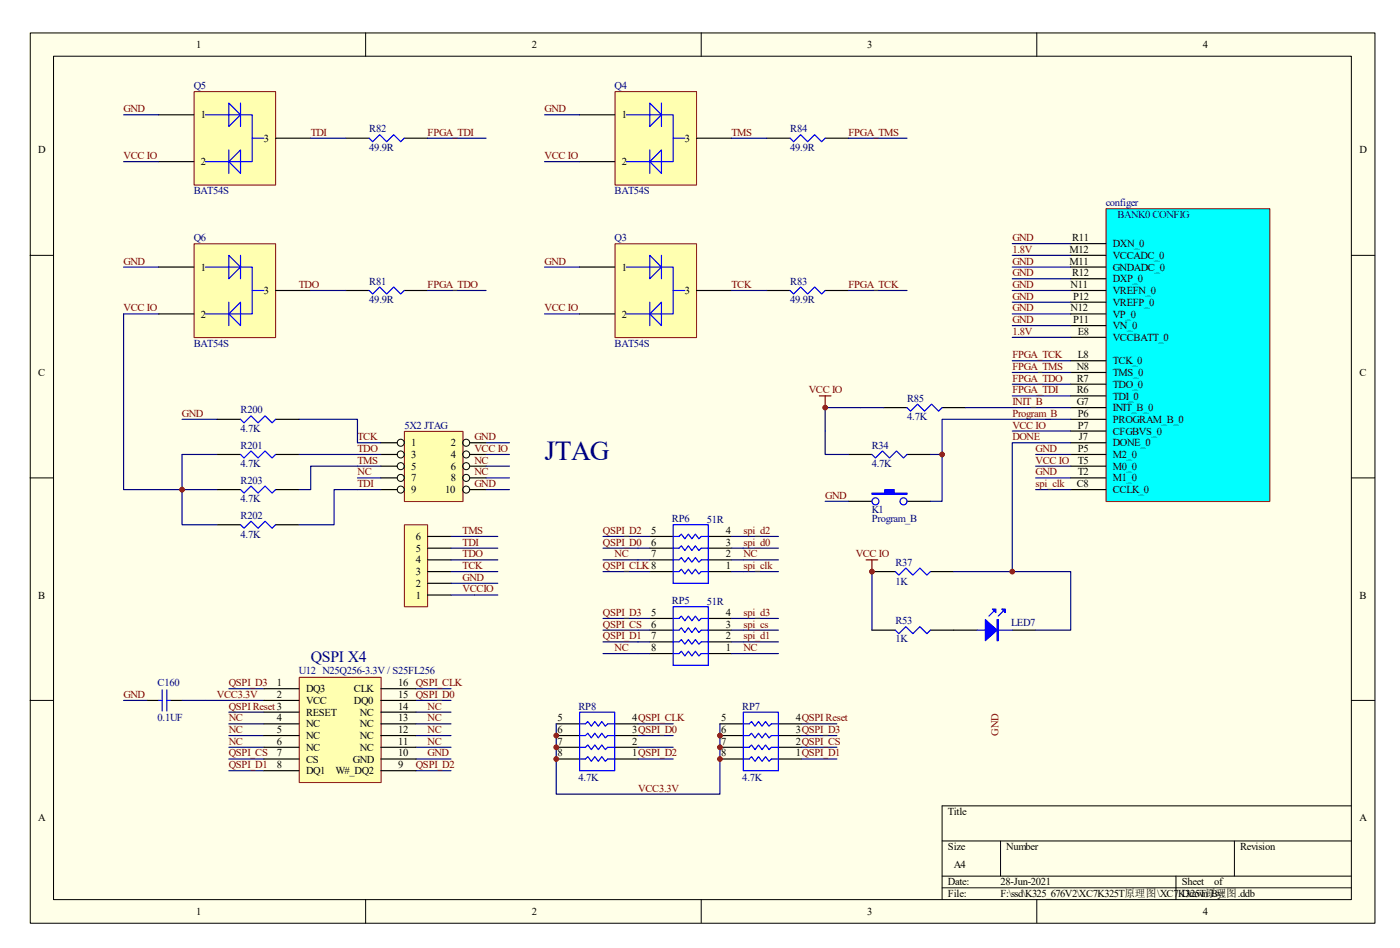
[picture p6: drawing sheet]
<svg xmlns="http://www.w3.org/2000/svg" width="166mm" height="112mm" viewBox="0 0 166 112" stroke-linecap="round" stroke-linejoin="round" font-family="sans-serif">
<path d="M3.5 3.9h159.3v105.3h-159.3z" fill-rule="evenodd" fill="#ffffe8"/>
<g fill="none" stroke="#000" stroke-width=".12">
<path d="M3.6 3.9h159.2v105.3h-159.2zM6.3 6.6h153.7v99.8h-153.7zM43.3 3.9v2.7M83 3.9v2.7M122.7 3.9v2.7M3.6 30.2h2.7M160 30.2h2.7M3.6 56.5h2.7M160 56.5h2.7M3.6 82.8h2.7M111.5 99.5h48.5M118.4 99.5v4.1"/>
<path d="M146.1 99.5v4.1M160 82.8h2.7M160 95.3h-48.5v11.1M43.3 106.4v2.7M83 106.4v2.7M111.5 103.6h48.5M111.5 105h48.5M122.7 106.4v2.7M139.2 103.6v2.8"/>
</g>
<path d="M130.9 24.7h19.4v34.6h-19.4z" fill-rule="evenodd" fill="#0ff"/>
<path d="M130.9 24.7h19.4v34.6h-19.4z" fill="none" stroke="#800000" stroke-width=".12"/>
<g fill="none" stroke="#000" stroke-width=".14">
<path d="M126.7 28.8h4.2M126.7 30.2h4.2M126.7 31.6h4.2M126.7 33h4.2M126.7 34.4h4.2M126.7 35.7h4.2M126.7 37.1h4.2M126.7 38.5h4.2M126.7 39.9h4.2M126.7 57.9h4.2M126.7 42.7h4.2M126.7 44h4.2"/>
<path d="M126.7 45.4h4.2M126.7 46.8h4.2M126.7 48.2h4.2M126.7 49.6h4.2M126.7 51h4.2M126.7 52.4h4.2M126.7 53.7h4.2M126.7 55.1h4.2M126.7 56.5h4.2"/>
</g>
<path d="M47.9 51h6.9v8.3h-6.9z" fill-rule="evenodd" fill="#ffffb0"/>
<path d="M47.9 51h6.9v8.3h-6.9z" fill="none" stroke="#800000" stroke-width=".12"/>
<g fill="none" stroke="#000" stroke-width=".12">
<circle cx="47.4" cy="53.7" r=".41"/>
<circle cx="47.4" cy="52.4" r=".41"/>
<circle cx="47.4" cy="55.1" r=".41"/>
<circle cx="47.4" cy="57.9" r=".41"/>
<circle cx="47.4" cy="56.5" r=".41"/>
<circle cx="55.2" cy="53.7" r=".42"/>
<circle cx="55.2" cy="52.4" r=".42"/>
<circle cx="55.2" cy="55.1" r=".42"/>
<circle cx="55.2" cy="57.9" r=".42"/>
<circle cx="55.2" cy="56.5" r=".42"/>
</g>
<g fill="none" stroke="#000" stroke-width=".14">
<path d="M45.1 52.4h1.9M45.1 53.7h1.9M45.1 55.1h1.9M45.1 56.5h1.9M45.1 57.9h1.9M55.6 52.4h1.9M55.6 53.7h1.9M55.6 55.1h1.9M55.6 56.5h1.9M55.6 57.9h1.9M76.9 67.6h2.8M76.9 66.2h2.8"/>
<path d="M76.9 64.8h2.8M76.9 63.4h2.8M76.9 77.3h2.8M76.9 75.9h2.8M76.9 74.5h2.8M76.9 73.1h2.8M83.8 67.6h2.8M83.8 66.2h2.8M83.8 64.8h2.8M83.8 63.4h2.8M83.8 77.3h2.8M83.8 75.9h2.8"/>
<path d="M83.8 74.5h2.8M83.8 73.1h2.8M65.8 89.8h2.8M65.8 88.4h2.8M65.8 87h2.8M65.8 85.6h2.8M72.8 89.8h2.7M72.8 88.4h2.7M72.8 87h2.7M72.8 85.6h2.7M85.2 89.8h2.8M85.2 88.4h2.8"/>
<path d="M85.2 87h2.8M85.2 85.6h2.8M92.1 89.8h2.8M92.1 88.4h2.8M92.1 87h2.8M92.1 85.6h2.8"/>
</g>
<g fill="none" stroke="#000080" stroke-width=".14">
<path d="M42.3 52.4h2.8M42.3 53.7h2.8M42.3 55.1h2.8M42.3 56.5h2.8M42.3 57.9h2.8M57.5 52.4h2.8M57.5 53.7h2.8M57.5 55.1h2.8M57.5 56.5h2.8M57.5 57.9h2.8M71.4 73.1h4.1M71.4 74.5h4.1"/>
<path d="M71.4 75.9h4.1M71.4 77.3h4.1M71.4 63.4h4.1M71.4 64.8h4.1M71.4 66.2h4.1M71.4 67.6h4.1M88 73.1h4.1M88 74.5h4.1M88 75.9h4.1M88 77.3h4.1M88 63.4h4.1M88 64.8h4.1"/>
<path d="M88 66.2h4.1M88 67.6h4.1M27.1 85.6h4.1M27.1 87h4.1M27.1 88.4h4.1M27.1 89.8h4.1M27.1 81.4h4.1M27.1 82.8h4.1M27.1 84.2h4.1M27.1 91.1h4.1M49.2 85.6h4.2M49.2 87h4.2"/>
<path d="M49.2 88.4h4.2M49.2 89.8h4.2M49.2 81.4h4.2M49.2 82.8h4.2M49.2 84.2h4.2M49.2 91.1h4.2M75.5 85.6h4.2M75.5 87h4.2M75.5 88.4h4.2M75.5 89.8h4.2M94.9 85.6h4.2M94.9 87h4.2"/>
<path d="M94.9 88.4h4.2M94.9 89.8h4.2"/>
</g>
<g fill="none" stroke="#00f" stroke-width=".14">
<path d="M79.7 67.6h.7l.3-.3 .4 .6 .4-.6 .4 .6 .4-.6 .4 .6 .3-.3h.8M79.7 66.2h.7l.3-.3 .4 .6 .4-.6 .4 .6 .4-.6 .4 .6 .3-.3h.8M79.7 64.8h.7l.3-.3 .4 .6 .4-.6 .4 .6 .4-.6 .4 .6 .3-.3h.8M79.7 63.4h.7l.3-.2 .4 .5 .4-.5 .4 .5 .4-.5 .4 .5 .3-.3h.8M79.7 62.1h4.1v6.9h-4.1zM79.7 77.3h.7l.3-.3 .4 .6 .4-.6 .4 .6 .4-.6 .4 .6 .3-.3h.8M79.7 75.9h.7l.3-.3 .4 .6 .4-.6 .4 .6 .4-.6 .4 .6 .3-.3h.8M79.7 74.5h.7l.3-.3 .4 .6 .4-.6 .4 .6 .4-.6 .4 .6 .3-.3h.8M79.7 73.1h.7l.3-.2 .4 .5 .4-.5 .4 .5 .4-.5 .4 .5 .3-.3h.8M79.7 71.7h4.1v7h-4.1zM68.6 89.8h.7l.3-.3 .4 .5 .4-.5 .4 .5 .4-.5 .5 .5 .2-.2h.9M68.6 88.4h.7l.3-.3 .4 .5 .4-.5 .4 .5 .4-.5 .5 .5 .2-.2h.9"/>
<path d="M68.6 87h.7l.3-.3 .4 .6 .4-.6 .4 .6 .4-.6 .5 .6 .2-.3h.9M68.6 85.6h.7l.3-.3 .4 .6 .4-.6 .4 .6 .4-.6 .5 .6 .2-.3h.9M68.6 84.2h4.2v6.9h-4.2zM88 89.8h.7l.3-.3 .4 .5 .4-.5 .4 .5 .4-.5 .4 .5 .3-.2h.8M88 88.4h.7l.3-.3 .4 .5 .4-.5 .4 .5 .4-.5 .4 .5 .3-.2h.8M88 87h.7l.3-.3 .4 .6 .4-.6 .4 .6 .4-.6 .4 .6 .3-.3h.8M88 85.6h.7l.3-.3 .4 .6 .4-.6 .4 .6 .4-.6 .4 .6 .3-.3h.8M88 84.2h4.1v6.9h-4.1z"/>
</g>
<path d="M35.4 80.1h9.7v12.4h-9.7z" fill-rule="evenodd" fill="#ffffb0"/>
<path d="M35.4 80.1h9.7v12.4h-9.7z" fill="none" stroke="#800000" stroke-width=".12"/>
<g fill="none" stroke="#000" stroke-width=".14">
<path d="M17.4 82.8h1.4M20.2 82.8h1.4M31.2 81.4h4.2M31.2 82.8h4.2M31.2 84.2h4.2M31.2 85.6h4.2M31.2 87h4.2M31.2 88.4h4.2M31.2 89.8h4.2M31.2 91.1h4.2M45.1 81.4h4.1M45.1 82.8h4.1"/>
<path d="M45.1 84.2h4.1M45.1 85.6h4.1M45.1 87h4.1M45.1 88.4h4.1M45.1 89.8h4.1M45.1 91.1h4.1"/>
</g>
<path d="M14.6 82.8h2.8M21.6 82.8h5.5M65.8 85.6v8.3h19.4v-8.3" fill="none" stroke="#000080" stroke-width=".14"/>
<path d="M18.8 82.8h.4M19.2 81.6v2.5M19.8 82.8h.4M19.8 81.6v2.5" fill="none" stroke="#00f" stroke-width=".14"/>
<path d="M72.8 28.8h9.7v11.1h-9.7z" fill-rule="evenodd" fill="#ffffb0"/>
<path d="M72.8 28.8h9.7v11.1h-9.7z" fill="none" stroke="#800000" stroke-width=".12"/>
<path d="M74.1 31.6h4.2M76.9 30.2l1.4 1.4-1.4 1.4zM76.9 35.7v2.8M78.3 35.7v2.8l-1.4-1.4zM78.3 31.6h1.4v5.5h-5.6M78.3 30.2v2.8M79.7 34.4h1.4" fill="none" stroke="#00f" stroke-width=".14"/>
<path d="M68.6 37.1h4.2M68.6 31.6h4.2M82.5 34.4h4.1" fill="none" stroke="#000" stroke-width=".14"/>
<path d="M72.8 10.8h9.7v11.1h-9.7z" fill-rule="evenodd" fill="#ffffb0"/>
<path d="M72.8 10.8h9.7v11.1h-9.7z" fill="none" stroke="#800000" stroke-width=".12"/>
<path d="M74.1 13.6h4.2M76.9 12.2l1.4 1.4-1.4 1.4zM76.9 19.1l1.4-1.4v2.8zM76.9 17.7v2.8M78.3 13.6h1.4v5.5h-5.6M78.3 12.2v2.8M79.7 16.3h1.4" fill="none" stroke="#00f" stroke-width=".14"/>
<path d="M68.6 19.1h4.2M68.6 13.6h4.2M82.5 16.3h4.1" fill="none" stroke="#000" stroke-width=".14"/>
<path d="M23 10.8h9.6v11.1h-9.6z" fill-rule="evenodd" fill="#ffffb0"/>
<path d="M23 10.8h9.6v11.1h-9.6z" fill="none" stroke="#800000" stroke-width=".12"/>
<path d="M24.3 13.6h4.2M27.1 12.2l1.4 1.4-1.4 1.4zM27.1 19.1l1.4-1.4v2.8zM27.1 17.7v2.8M28.5 13.6h1.4v5.5h-5.6M28.5 12.2v2.8M29.9 16.3h1.3" fill="none" stroke="#00f" stroke-width=".14"/>
<path d="M18.8 19.1h4.1M18.8 13.6h4.1M32.6 16.3h4.2" fill="none" stroke="#000" stroke-width=".14"/>
<path d="M23 28.8h9.6v11.1h-9.6z" fill-rule="evenodd" fill="#ffffb0"/>
<path d="M23 28.8h9.6v11.1h-9.6z" fill="none" stroke="#800000" stroke-width=".12"/>
<g fill="none" stroke="#00f" stroke-width=".14">
<path d="M43.7 16.3l.4 .5 .8-.9 .9 .9 .8-.9 .8 .9 .4-.5M93.5 16.3l.4 .5 .9-.9 .8 .9 .8-.9 .9 .9 .4-.5M24.3 31.6h4.2M27.1 30.2l1.4 1.4-1.4 1.4zM27.1 35.7v2.8M28.5 35.7v2.8l-1.4-1.4zM28.5 31.6h1.4v5.5h-5.6M28.5 30.2v2.8M29.9 34.4h1.3M43.7 34.4l.4 .4 .8-.9 .9 .9 .8-.9 .8 .9 .4-.4M93.5 34.4l.4 .4 .9-.9 .8 .9 .8-.9 .9 .9 .4-.4M28.5 49.6l.4 .4 .8-.8 .8 .8 .9-.8 .8 .8 .4-.4"/>
<path d="M28.5 53.7l.4 .5 .8-.9 .8 .9 .9-.9 .8 .9 .4-.5M28.5 57.9l.4 .4 .8-.8 .8 .8 .9-.8 .8 .8 .4-.4M28.5 62.1l.4 .4 .8-.9 .8 .9 .9-.9 .8 .9 .4-.4"/>
</g>
<g fill="none" stroke="#000" stroke-width=".14">
<path d="M40.9 16.3h2.8M47.8 16.3h2.8M90.8 16.3h2.7M97.7 16.3h2.7M18.8 37.1h4.1M18.8 31.6h4.1M32.6 34.4h4.2M40.9 34.4h2.8M47.8 34.4h2.8M90.8 34.4h2.7M97.7 34.4h2.7M25.7 49.6h2.8"/>
<path d="M25.7 53.7h2.8M25.7 57.9h2.8M32.6 49.6h2.8M32.6 53.7h2.8M32.6 57.9h2.8M25.7 62.1h2.8M32.6 62.1h2.8"/>
</g>
<g fill="none" stroke="#000080" stroke-width=".14">
<path d="M14.6 13.6h4.2M14.6 19.1h4.2M36.8 16.3h4.1M50.6 16.3h6.9M64.5 13.6h4.1M64.5 19.1h4.1M86.6 16.3h4.2M100.4 16.3h7M14.6 31.6h4.2M18.8 37.1h-4.2v20.8h11.1M36.8 34.4h4.1M50.6 34.4h6.9"/>
<path d="M64.5 31.6h4.1M64.5 37.1h4.1M86.6 34.4h4.2M100.4 34.4h7M21.6 49.6h4.1M25.7 53.7h-4.1v8.4h4.1M35.4 49.6h6.9v2.8M35.4 53.7h6.9M42.3 55.1h-5.5v2.8h-1.4M42.3 57.9h-2.8v4.2h-4.1"/>
</g>
<circle cx="21.6" cy="57.9" r=".28" fill="#800000"/>
<circle cx="21.6" cy="57.9" r=".28" fill="none" stroke="#800000" stroke-width=".12"/>
<path d="M119.8 42.7h6.9M119.8 44h6.9M119.8 45.4h6.9M119.8 46.8h6.9" fill="none" stroke="#000080" stroke-width=".14"/>
<circle cx="85.2" cy="89.8" r=".28" fill="#800000"/>
<circle cx="85.2" cy="89.8" r=".28" fill="none" stroke="#800000" stroke-width=".12"/>
<circle cx="85.2" cy="88.4" r=".28" fill="#800000"/>
<circle cx="85.2" cy="88.4" r=".28" fill="none" stroke="#800000" stroke-width=".12"/>
<circle cx="85.2" cy="87" r=".28" fill="#800000"/>
<circle cx="85.2" cy="87" r=".28" fill="none" stroke="#800000" stroke-width=".12"/>
<circle cx="65.8" cy="89.8" r=".28" fill="#800000"/>
<circle cx="65.8" cy="89.8" r=".28" fill="none" stroke="#800000" stroke-width=".12"/>
<circle cx="65.8" cy="88.4" r=".28" fill="#800000"/>
<circle cx="65.8" cy="88.4" r=".28" fill="none" stroke="#800000" stroke-width=".12"/>
<circle cx="65.8" cy="87" r=".28" fill="#800000"/>
<circle cx="65.8" cy="87" r=".28" fill="none" stroke="#800000" stroke-width=".12"/>
<g fill="none" stroke="#000080" stroke-width=".14">
<path d="M119.8 28.8h6.9M119.8 30.2h6.9M119.8 31.6h6.9M119.8 33h6.9M119.8 34.4h6.9M119.8 35.7h6.9M119.8 37.1h6.9M119.8 38.5h6.9M119.8 39.9h6.9M101.8 48.2h2.8M114.3 48.2h12.4M75.5 63.4h1.4"/>
<path d="M75.5 64.8h1.4M75.5 66.2h1.4M75.5 67.6h1.4M75.5 77.3h1.4M75.5 75.9h1.4M75.5 74.5h1.4M75.5 73.1h1.4M86.6 63.4h1.4M86.6 64.8h1.4M86.6 66.2h1.4M86.6 67.6h1.4M86.6 77.3h1.4"/>
<path d="M86.6 75.9h1.4M86.6 74.5h1.4M86.6 73.1h1.4"/>
</g>
<path d="M100.4 53.7h2.8M100.4 59.3h2.8M104.6 48.2h2.8M107.4 53.7h2.7M107.4 59.3h2.7M111.5 48.2h2.8" fill="none" stroke="#000" stroke-width=".14"/>
<path d="M103.2 53.7l.4 .5 .9-.9 .8 .9 .8-.9 .9 .9 .4-.5M107.4 48.2l.4 .4 .8-.8 .8 .8 .9-.8 .8 .8 .4-.4" fill="none" stroke="#00f" stroke-width=".14"/>
<path d="M103.2 58.3h1.5v-.4h1.1v.4h1.6v.2h-4.2z" fill-rule="evenodd" fill="#00f"/>
<g fill="none" stroke="#00f" stroke-width=".14">
<path d="M103.2 58.3h1.5v-.4h1.1v.4h1.6v.2h-4.2z"/>
<circle cx="103.6" cy="59.3" r=".42"/>
<circle cx="107" cy="59.3" r=".42"/>
</g>
<path d="M97 46.8h1.4M97.7 46.8v1.4" fill="none" stroke="#800000" stroke-width=".14"/>
<path d="M110.1 53.7h1.4M126.7 49.6h-15.2v9.7h-1.4" fill="none" stroke="#000080" stroke-width=".14"/>
<circle cx="111.5" cy="53.7" r=".28" fill="#800000"/>
<circle cx="111.5" cy="53.7" r=".28" fill="none" stroke="#800000" stroke-width=".12"/>
<path d="M97.7 59.3h2.7M101.8 48.2h-4.1v5.5h2.7" fill="none" stroke="#000080" stroke-width=".14"/>
<circle cx="97.7" cy="48.2" r=".28" fill="#800000"/>
<circle cx="97.7" cy="48.2" r=".28" fill="none" stroke="#800000" stroke-width=".12"/>
<path d="M119.8 51h6.9" fill="none" stroke="#000080" stroke-width=".14"/>
<path d="M103.2 67.6h2.8M103.2 74.5h2.8M110.1 67.6h2.8M110.1 74.5h5.6M119.8 74.5h2.8" fill="none" stroke="#000" stroke-width=".14"/>
<path d="M106 67.6l.4 .4 .8-.8 .9 .8 .8-.8 .8 .8 .4-.4M106 74.5l.4 .4 .8-.8 .9 .8 .8-.8 .8 .8 .4-.4M115.7 74.5h4.1M117.6 72.3l-.5 .6M118.7 72.3l-.5 .6" fill="none" stroke="#00f" stroke-width=".14"/>
<path d="M116.6 73.3l1.4 1.2-1.4 1.3z" fill="#00f"/>
<path d="M116.6 73.3l1.4 1.2-1.4 1.3zM118 73.3h.2v2.5h-.2zM118.1 73.3v2.5" fill="none" stroke="#00f" stroke-width=".14"/>
<path d="M118.6 72h.4v.4z" fill="#00f"/>
<path d="M118.6 72h.4v.4z" fill="none" stroke="#00f" stroke-width=".14"/>
<path d="M117.5 72h.4v.4z" fill="#00f"/>
<path d="M117.5 72h.4v.4z" fill="none" stroke="#00f" stroke-width=".14"/>
<path d="M126.7 52.4h-6.9v15.2M103.2 67.6v6.9M112.9 67.6h13.8v6.9h-4.1" fill="none" stroke="#000080" stroke-width=".14"/>
<circle cx="119.8" cy="67.6" r=".28" fill="#800000"/>
<circle cx="119.8" cy="67.6" r=".28" fill="none" stroke="#800000" stroke-width=".12"/>
<path d="M102.5 66.2h1.4M103.2 66.2v1.4" fill="none" stroke="#800000" stroke-width=".14"/>
<circle cx="103.2" cy="67.6" r=".28" fill="#800000"/>
<circle cx="103.2" cy="67.6" r=".28" fill="none" stroke="#800000" stroke-width=".12"/>
<path d="M122.6 56.5h4.1M122.6 55.1h4.1M122.6 53.7h4.1M122.6 57.9h4.1" fill="none" stroke="#000080" stroke-width=".14"/>
<path d="M47.9 62.1h2.7v9.7h-2.7z" fill-rule="evenodd" fill="#ffffb0"/>
<path d="M47.9 62.1h2.7v9.7h-2.7z" fill="none" stroke="#800000" stroke-width=".12"/>
<path d="M50.6 70.4h2.8M50.6 69h2.8M50.6 67.6h2.8M50.6 66.2h2.8M50.6 64.8h2.8M50.6 63.4h2.8" fill="none" stroke="#000" stroke-width=".14"/>
<path d="M53.4 70.4h5.5M53.4 69h5.5M53.4 67.6h5.5M53.4 66.2h5.5M53.4 64.8h5.5M53.4 63.4h5.5" fill="none" stroke="#000080" stroke-width=".14"/>
<text font-size="3.3" fill="#000080" x="64.5" y="54.4">JTAG</text>
<text font-size="1.9" fill="#000080" x="36.8" y="78.2">QSPI X4</text>
<g font-size="1.3">
<text x="23.2" y="5.7">1</text>
<text x="62.9" y="5.7">2</text>
<text x="102.6" y="5.7">3</text>
<text x="142.4" y="5.7">4</text>
<text x="23.8" y="14">1</text>
<text x="31.2" y="16.8">3</text>
<text x="73.6" y="14">1</text>
<text x="81.1" y="16.8">3</text>
<text x="4.5" y="18.1">D</text>
<text x="23.8" y="19.5">2</text>
<text x="73.6" y="19.5">2</text>
<text x="160.9" y="18.1">D</text>
<text x="126.6" y="29.9">M12</text>
<text x="126.9" y="28.5">R11</text>
<text x="131.7" y="29.2">DXN_0</text>
<text x="23.8" y="32">1</text>
<text x="31.2" y="34.8">3</text>
<text x="73.6" y="32">1</text>
<text x="81.1" y="34.8">3</text>
<text x="126.6" y="31.3">M11</text>
<text x="126.7" y="34.1">N11</text>
<text x="126.9" y="32.7">R12</text>
<text x="127" y="35.4">P12</text>
<text x="131.7" y="30.6">VCCADC_0</text>
<text x="131.7" y="32">GNDADC_0</text>
<text x="131.7" y="33.4">DXP_0</text>
<text x="131.7" y="34.8">VREFN_0</text>
<text x="23.8" y="37.6">2</text>
<text x="73.6" y="37.6">2</text>
<text x="126.7" y="36.8">N12</text>
<text x="127" y="38.2">P11</text>
<text x="127.6" y="39.6">E8</text>
<text x="131.7" y="36.2">VREFP_0</text>
<text x="131.7" y="37.6">VP_0</text>
<text x="131.7" y="38.9">VN_0</text>
<text x="131.7" y="40.3">VCCBATT_0</text>
<text x="4.5" y="44.5">C</text>
<text x="127.5" y="43.8">N8</text>
<text x="127.5" y="45.1">R7</text>
<text x="127.5" y="46.5">R6</text>
<text x="127.5" y="47.9">G7</text>
<text x="127.6" y="42.4">L8</text>
<text x="131.7" y="43.1">TCK_0</text>
<text x="131.7" y="44.5">TMS_0</text>
<text x="131.7" y="45.8">TDO_0</text>
<text x="131.7" y="47.2">TDI_0</text>
<text x="160.9" y="44.5">C</text>
<text x="48.7" y="52.7">1</text>
<text x="53.4" y="52.7">2</text>
<text x="127.6" y="49.3">P6</text>
<text x="127.6" y="50.7">P7</text>
<text x="127.6" y="53.5">P5</text>
<text x="127.7" y="52.1">J7</text>
<text x="131.7" y="48.6">INIT_B_0</text>
<text x="131.7" y="50">PROGRAM_B_0</text>
<text x="131.7" y="51.4">CFGBVS_0</text>
<text x="131.7" y="52.7">DONE_0</text>
<text x="48.7" y="54.1">3</text>
<text x="48.7" y="55.5">5</text>
<text x="48.7" y="56.9">7</text>
<text x="48.7" y="58.3">9</text>
<text x="52.7" y="58.3">10</text>
<text x="53.4" y="54.1">4</text>
<text x="53.4" y="55.5">6</text>
<text x="53.4" y="56.9">8</text>
<text x="127.5" y="57.6">C8</text>
<text x="127.6" y="54.9">T5</text>
<text x="127.6" y="56.2">T2</text>
<text x="131.7" y="58.3">CCLK_0</text>
<text x="131.7" y="54.1">M2_0</text>
<text x="131.7" y="55.5">M0_0</text>
<text x="131.7" y="56.9">M1_0</text>
<text x="49.2" y="65.2">5</text>
<text x="49.2" y="63.8">6</text>
<text x="77.1" y="65.9">7</text>
<text x="77.1" y="64.6">6</text>
<text x="77.1" y="63.2">5</text>
<text x="85.9" y="65.9">2</text>
<text x="85.9" y="64.6">3</text>
<text x="85.9" y="63.2">4</text>
<text x="4.5" y="70.8">B</text>
<text x="49.2" y="70.8">1</text>
<text x="49.2" y="69.4">2</text>
<text x="49.2" y="68">3</text>
<text x="49.2" y="66.6">4</text>
<text x="85.9" y="67.3">1</text>
<text x="160.9" y="70.8">B</text>
<text x="77.1" y="77">8</text>
<text x="77.1" y="75.6">7</text>
<text x="77.1" y="74.3">6</text>
<text x="77.1" y="72.9">5</text>
<text x="85.9" y="77">1</text>
<text x="85.9" y="75.6">2</text>
<text x="85.9" y="74.3">3</text>
<text x="85.9" y="72.9">4</text>
<text x="32.8" y="81.2">1</text>
<text x="32.8" y="82.6">2</text>
<text x="36.2" y="81.9">DQ3</text>
<text x="36.2" y="83.2">VCC</text>
<text x="41.9" y="83.2">DQ0</text>
<text x="41.9" y="81.9">CLK</text>
<text x="47.1" y="83.9">14</text>
<text x="47.1" y="82.6">15 QSPI_D0</text>
<text x="47.1" y="81.2">16 QSPI_CLK</text>
<text x="32.8" y="85.3">4</text>
<text x="32.8" y="86.7">5</text>
<text x="32.8" y="88.1">6</text>
<text x="32.8" y="89.5">7</text>
<text x="36.2" y="84.6">RESET</text>
<text x="36.2" y="86">NC</text>
<text x="36.2" y="87.4">NC</text>
<text x="36.2" y="88.8">NC</text>
<text x="42.6" y="88.8">NC</text>
<text x="42.6" y="87.4">NC</text>
<text x="42.6" y="86">NC</text>
<text x="42.6" y="84.6">NC</text>
<text x="47.1" y="89.5">10</text>
<text x="47.1" y="88.1">11</text>
<text x="47.1" y="86.7">12</text>
<text x="47.1" y="85.3">13</text>
<text x="66" y="89.5">8</text>
<text x="66" y="88.1">7</text>
<text x="66" y="86.7">6</text>
<text x="66" y="85.3">5</text>
<text x="74.8" y="89.5">1QSPI_D2</text>
<text x="74.8" y="88.1">2</text>
<text x="74.8" y="86.7">3QSPI_D0</text>
<text x="74.8" y="85.3">4QSPI_CLK</text>
<text x="85.4" y="89.5">8</text>
<text x="85.4" y="88.1">7</text>
<text x="85.4" y="86.7">6</text>
<text x="85.4" y="85.3">5</text>
<text x="94.2" y="89.5">1QSPI_D1</text>
<text x="94.2" y="88.1">2QSPI_CS</text>
<text x="94.2" y="86.7">3QSPI_D3</text>
<text x="94.2" y="85.3">4QSPI Reset</text>
<text x="32.8" y="90.8">8</text>
<text x="36.2" y="90.2">CS</text>
<text x="36.2" y="91.6">DQ1</text>
<text x="39.7" y="91.6">W#_DQ2</text>
<text x="41.8" y="90.2">GND</text>
<text x="47.1" y="90.8">9</text>
<text x="4.5" y="97.1">A</text>
<text x="112.2" y="96.4">Title</text>
<text x="112.2" y="100.5">Size</text>
<text x="119.1" y="100.5">Number</text>
<text x="146.8" y="100.5">Revision</text>
<text x="160.9" y="97.1">A</text>
<text x="112.2" y="104.7">Date:</text>
<text x="112.2" y="106.1">File:</text>
<text x="112.9" y="102.6">A4</text>
<text x="118.4" y="104.7">28-Jun-2021</text>
<text x="118.4" y="106.1">F:\ssd\K325_676V2\XC7K325T原理图\XC7</text>
<text x="139.5" y="106.1">KD3r2a5wn By:</text>
<text x="139.9" y="104.7">Sheet</text>
<text x="142" y="106.1">T原理图.ddb</text>
<text x="143.7" y="104.7">of</text>
<text x="23.2" y="108.2">1</text>
<text x="62.9" y="108.2">2</text>
<text x="102.6" y="108.2">3</text>
<text x="142.4" y="108.2">4</text>
</g>
<g font-size="1.3" fill="#000080">
<text x="22.9" y="10.5">Q5</text>
<text x="72.8" y="10.5">Q4</text>
<text x="43.7" y="15.7">R82</text>
<text x="43.7" y="17.9">49.9R</text>
<text x="93.5" y="15.7">R84</text>
<text x="93.5" y="17.9">49.9R</text>
<text x="22.9" y="23">BAT54S</text>
<text x="72.8" y="23">BAT54S</text>
<text x="22.9" y="28.5">Q6</text>
<text x="72.8" y="28.5">Q3</text>
<text x="130.9" y="24.4">configer</text>
<text x="132.3" y="25.7">BANK0 CONFIG</text>
<text x="43.7" y="33.7">R81</text>
<text x="43.7" y="35.9">49.9R</text>
<text x="93.5" y="33.7">R83</text>
<text x="93.5" y="35.9">49.9R</text>
<text x="22.9" y="41">BAT54S</text>
<text x="72.8" y="41">BAT54S</text>
<text x="107.4" y="47.5">R85</text>
<text x="28.5" y="48.9">R200</text>
<text x="28.5" y="51.1">4.7K</text>
<text x="28.5" y="53">R201</text>
<text x="47.9" y="50.7">5X2 JTAG</text>
<text x="103.2" y="53">R34</text>
<text x="107.4" y="49.7">4.7K</text>
<text x="28.5" y="55.2">4.7K</text>
<text x="28.5" y="57.2">R203</text>
<text x="28.5" y="59.4">4.7K</text>
<text x="103.2" y="55.2">4.7K</text>
<text x="28.5" y="61.3">R202</text>
<text x="28.5" y="63.6">4.7K</text>
<text x="79.5" y="61.8">RP6</text>
<text x="83.7" y="61.9">51R</text>
<text x="103.2" y="60.7">K1</text>
<text x="103.2" y="61.8">Program_B</text>
<text x="79.5" y="71.5">RP5</text>
<text x="83.7" y="71.6">51R</text>
<text x="106" y="66.9">R37</text>
<text x="106" y="69.1">1K</text>
<text x="106" y="73.8">R53</text>
<text x="106" y="75.9">1K</text>
<text x="119.7" y="74.1">LED7</text>
<text x="18.7" y="81.2">C160</text>
<text x="35.4" y="79.8">U12 N25Q256-3.3V / S25FL256</text>
<text x="68.5" y="83.9">RP8</text>
<text x="87.9" y="83.9">RP7</text>
<text x="18.7" y="85.3">0.1UF</text>
<text x="68.5" y="92.4">4.7K</text>
<text x="87.9" y="92.4">4.7K</text>
</g>
<g font-size="1.3" fill="#800000">
<text x="14.6" y="13.3">GND</text>
<text x="36.8" y="16">TDI</text>
<text x="50.6" y="16">FPGA_TDI</text>
<text x="64.5" y="13.3">GND</text>
<text x="86.6" y="16">TMS</text>
<text x="100.4" y="16">FPGA_TMS</text>
<text x="14.6" y="18.8">VCC IO</text>
<text x="64.5" y="18.8">VCC IO</text>
<text x="119.8" y="28.5">GND</text>
<text x="119.8" y="29.9">1.8V</text>
<text x="14.6" y="31.3">GND</text>
<text x="35.4" y="34.1">TDO</text>
<text x="50.6" y="34.1">FPGA_TDO</text>
<text x="64.5" y="31.3">GND</text>
<text x="86.6" y="34.1">TCK</text>
<text x="100.4" y="34.1">FPGA_TCK</text>
<text x="119.8" y="31.3">GND</text>
<text x="119.8" y="32.7">GND</text>
<text x="119.8" y="34.1">GND</text>
<text x="119.8" y="35.4">GND</text>
<text x="14.6" y="36.8">VCC IO</text>
<text x="64.5" y="36.8">VCC IO</text>
<text x="119.8" y="36.8">GND</text>
<text x="119.8" y="38.2">GND</text>
<text x="119.8" y="39.6">1.8V</text>
<text x="95.7" y="46.5">VCC IO</text>
<text x="119.8" y="42.4">FPGA_TCK</text>
<text x="119.8" y="43.8">FPGA_TMS</text>
<text x="119.8" y="45.1">FPGA_TDO</text>
<text x="119.8" y="46.5">FPGA_TDI</text>
<text x="119.8" y="47.9">INIT_B</text>
<text x="21.5" y="49.3">GND</text>
<text x="42.3" y="52.1">TCK</text>
<text x="42.3" y="53.5">TDO</text>
<text x="56.2" y="52.1">GND</text>
<text x="56.2" y="53.5">VCC IO</text>
<text x="119.8" y="49.3">Program_B</text>
<text x="119.8" y="50.7">VCC IO</text>
<text x="119.8" y="52.1">DONE</text>
<text x="122.6" y="53.5">GND</text>
<text x="42.3" y="54.9">TMS</text>
<text x="42.3" y="56.2">NC</text>
<text x="42.3" y="57.6">TDI</text>
<text x="56.2" y="57.6">GND</text>
<text x="56.2" y="54.9">NC</text>
<text x="56.2" y="56.2">NC</text>
<text x="97.7" y="59">GND</text>
<text x="122.6" y="56.2">GND</text>
<text x="122.6" y="54.9">VCC IO</text>
<text x="122.6" y="57.6">spi_clk</text>
<text x="54.8" y="65.9">TDO</text>
<text x="54.8" y="64.6">TDI</text>
<text x="54.8" y="63.2">TMS</text>
<text x="71.4" y="63.2">QSPI_D2</text>
<text x="71.4" y="64.6">QSPI_D0</text>
<text x="72.8" y="65.9">NC</text>
<text x="88" y="64.6">spi_d0</text>
<text x="88" y="63.2">spi_d2</text>
<text x="88" y="65.9">NC</text>
<text x="101.3" y="65.9">VCC IO</text>
<text x="54.8" y="70.1">VCCIO</text>
<text x="54.8" y="68.7">GND</text>
<text x="54.8" y="67.3">TCK</text>
<text x="71.4" y="67.3">QSPI_CLK8</text>
<text x="88" y="67.3">spi_clk</text>
<text x="71.4" y="72.9">QSPI_D3</text>
<text x="71.4" y="74.3">QSPI_CS</text>
<text x="71.4" y="75.6">QSPI_D1</text>
<text x="72.8" y="77">NC</text>
<text x="88" y="75.6">spi_d1</text>
<text x="88" y="72.9">spi_d3</text>
<text x="88" y="74.3">spi_cs</text>
<text x="88" y="77">NC</text>
<text x="14.6" y="82.6">GND</text>
<text x="25.7" y="82.6">VCC3.3V</text>
<text x="27.1" y="81.2">QSPI_D3</text>
<text x="27.1" y="83.9">QSPI Reset3</text>
<text x="50.6" y="83.9">NC</text>
<text x="27.1" y="89.5">QSPI_CS</text>
<text x="27.1" y="85.3">NC</text>
<text x="27.1" y="86.7">NC</text>
<text x="27.1" y="88.1">NC</text>
<text x="50.6" y="89.5">GND</text>
<text x="50.6" y="88.1">NC</text>
<text x="50.6" y="86.7">NC</text>
<text x="50.6" y="85.3">NC</text>
<text x="118.2" y="87" transform="rotate(-90 118.2 87)">GND</text>
<text x="27.1" y="90.8">QSPI_D1</text>
<text x="49.2" y="90.8">QSPI_D2</text>
<text x="75.6" y="93.6">VCC3.3V</text>
</g>
</svg>
